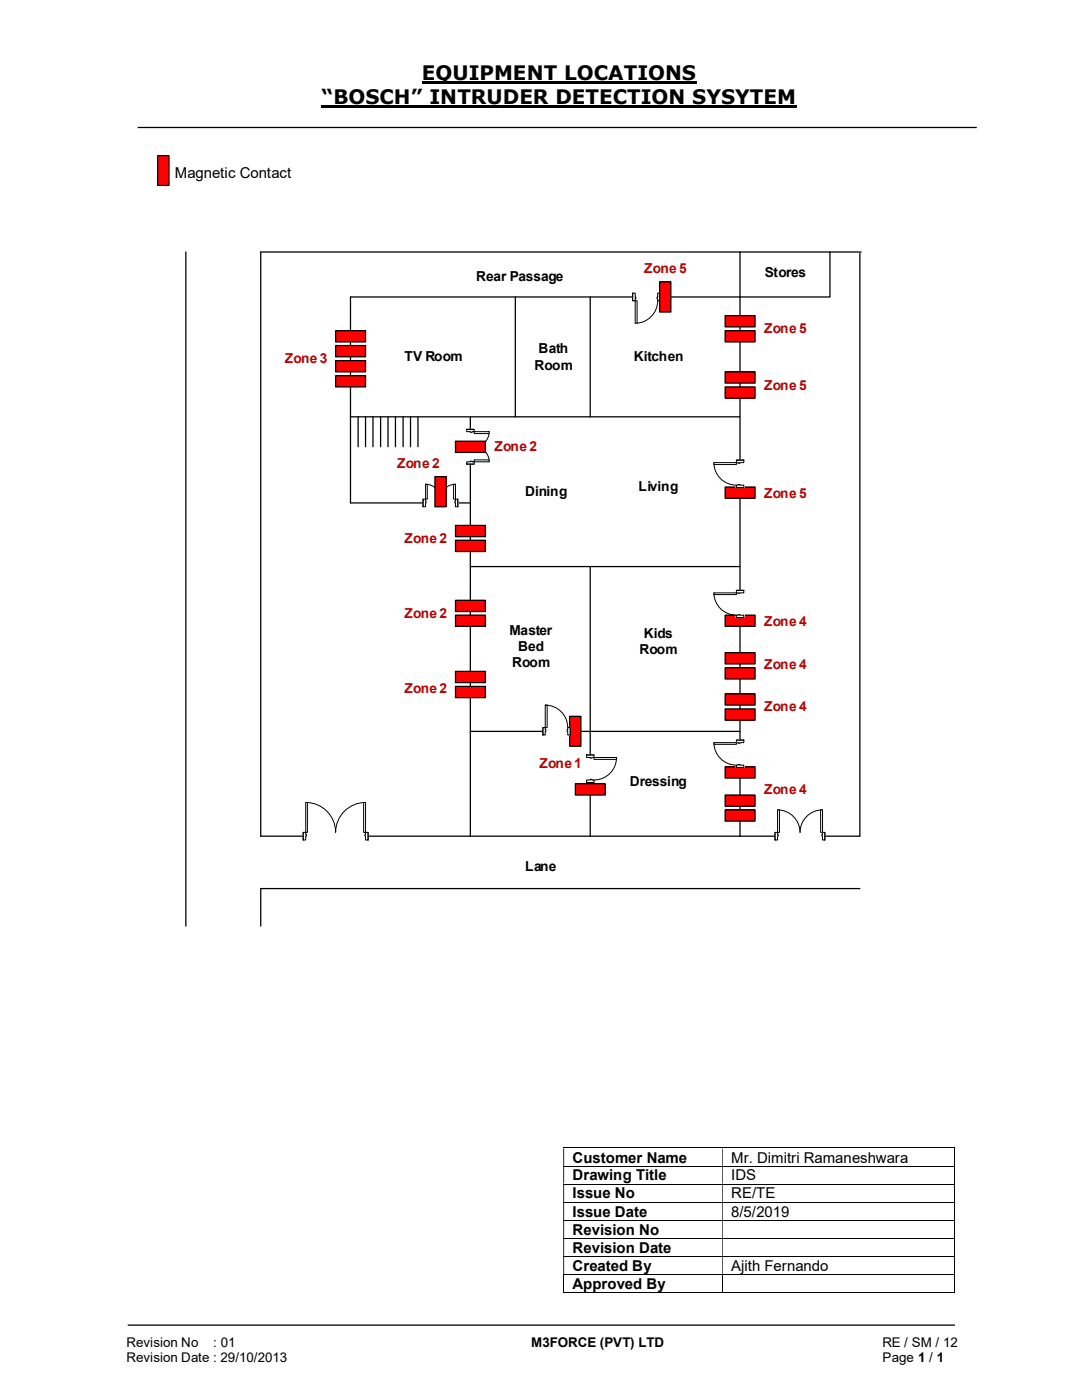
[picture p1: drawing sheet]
<svg xmlns="http://www.w3.org/2000/svg" width="216mm" height="279mm" viewBox="0 0 216 279" stroke-linecap="round" stroke-linejoin="round" font-family="sans-serif">
<path d="M84.2 16.5h54.8M64.2 21.3h94.8" fill="none" stroke="#000" stroke-width=".42"/>
<path d="M27.5 25.4h167.4M25.5 264.5h165" fill="none" stroke="#000" stroke-width=".25"/>
<path d="M31.5 31.1h2.2v5.9h-2.2z" fill-rule="evenodd" fill="#f00"/>
<path d="M31.5 31.1h2.2v5.9h-2.2z" fill="none" stroke="#000" stroke-width=".24"/>
<g fill="none" stroke="#000" stroke-width=".2">
<path d="M112.4 229.1h78.1M112.4 232.7h78.1M112.4 236.3h78.1M112.4 239.9h78.1M190.5 229.2v3.5M190.5 232.8v3.4M190.5 236.4v3.5M112.4 243.5h78.1M112.4 247.1h78.1M112.4 250.7h78.1M112.4 254.3h78.1M112.4 258h31.7"/>
<path d="M112.5 254.4v3.6M144.2 254.4v3.6M144.2 258h46.3M190.5 240v3.5M190.5 243.6v3.5M190.5 247.2v3.5M190.5 250.8v3.5M190.5 254.4v3.6"/>
</g>
<g fill="#000">
<path d="M190.5 229h.1v.2h-.1zM112.4 229.2h.2v3.5h-.2zM144.1 229.2h.1v3.5h-.1z" fill-rule="evenodd"/>
<path d="M190.5 232.7l.1 .1zM112.4 232.8h.2v3.4h-.2zM144.1 232.8h.1v3.4h-.1z" fill-rule="evenodd"/>
<path d="M190.5 236.2h.1v.2h-.1zM112.4 236.4h.2v3.5h-.2zM144.1 236.4h.1v3.5h-.1z" fill-rule="evenodd"/>
<path d="M190.5 239.9h.1v.1h-.1zM112.4 240h.2v3.5h-.2zM144.1 240h.1v3.5h-.1z" fill-rule="evenodd"/>
<path d="M190.5 243.5h.1v.1h-.1zM112.4 243.6h.2v3.5h-.2zM144.1 243.6h.1v3.5h-.1z" fill-rule="evenodd"/>
<path d="M190.5 247.1l.1 .1zM112.4 247.2h.2v3.5h-.2zM144.1 247.2h.1v3.5h-.1z" fill-rule="evenodd"/>
<path d="M190.5 250.7h.1v.1h-.1zM112.4 250.8h.2v3.5h-.2zM144.1 250.8h.1v3.5h-.1z" fill-rule="evenodd"/>
</g>
<path d="M190.5 254.3h.1v.1h-.1zM190.5 257.9l.1 .1z" fill="#000"/>
<path d="M147.7 50.3h17.9v9h-17.9z" fill="#fff"/>
<g fill="none" stroke="#000" stroke-width=".25">
<path d="M37.1 50.3v134.5M69.9 59.3h77.8M102.8 59.3v23.9M117.8 59.3v23.9M147.7 50.3h17.9v9h-17.9zM147.7 50.3h-95.7v116.6M165.6 50.3h6.2M171.6 50.5v116.4M69.9 83.2h77.8M78.9 83.2v6M69.9 100.4h24M93.9 113.1h53.8"/>
<path d="M117.8 113.1v53.8M93.9 146h53.8M52 177.3v7.5M93.9 166.9h53.8"/>
</g>
<path d="M114.8 156.4h6v2.3h-6z" fill-rule="evenodd" fill="#f00"/>
<path d="M147.7 59.3v107.6h23.9M93.9 83.2v83.7h-41.9M114.8 156.4h6v2.3h-6zM52 177.3h119.6" fill="none" stroke="#000" stroke-width=".25"/>
<path d="M144.7 153h6v2.3h-6z" fill-rule="evenodd" fill="#f00"/>
<path d="M144.7 153h6v2.3h-6z" fill="none" stroke="#000" stroke-width=".25"/>
<path d="M117 150.7h1.6v5.5h-1.6z" fill-rule="evenodd" fill="#fff"/>
<path d="M117 150.7h1.6v5.5h-1.6z" fill="none" stroke="#fff" stroke-width=".2"/>
<path d="M117.1 150.7h1.4v.5h-1.4zM117.1 155.7v.5h1.4v-.5z" fill-rule="evenodd" fill="#fff"/>
<path d="M117.8 151.2h-.7v-.5h1.4v.5h-.3M117.8 155.7h-.7v.5h1.4v-.5h-.3" fill="none" stroke="#000" stroke-width=".2"/>
<path d="M117.8 151.2h.4v.1h-.4zM117.8 155.5v.2h.4v-.2z" fill-rule="evenodd" fill="#fff"/>
<path d="M117.1 150.7h1.4M117.1 156.2h1.4M117.8 151.2v.1h.4v-.1M117.8 155.7v-.2h.4v.2M123 151.2a4.5 4.5 0 0 1-4.5 4.5" fill="none" stroke="#000" stroke-width=".2"/>
<path d="M118.5 151.2h4.5v.4h-4.5z" fill="#fff"/>
<path d="M118.5 151.2h4.5v.4h-4.5z" fill="none" stroke="#000" stroke-width=".2"/>
<path d="M144.7 130.3h6v2.2h-6z" fill-rule="evenodd" fill="#f00"/>
<path d="M144.7 130.3h6v2.2h-6z" fill="none" stroke="#000" stroke-width=".25"/>
<path d="M144.7 133.3h6v2.2h-6z" fill-rule="evenodd" fill="#f00"/>
<path d="M144.7 133.3h6v2.2h-6z" fill="none" stroke="#000" stroke-width=".25"/>
<path d="M144.7 138.5h6v2.2h-6z" fill-rule="evenodd" fill="#f00"/>
<path d="M144.7 138.5h6v2.2h-6z" fill="none" stroke="#000" stroke-width=".25"/>
<path d="M144.7 141.5h6v2.2h-6z" fill-rule="evenodd" fill="#f00"/>
<path d="M144.7 141.5h6v2.2h-6z" fill="none" stroke="#000" stroke-width=".25"/>
<path d="M144.7 122.8h6v2.2h-6z" fill-rule="evenodd" fill="#f00"/>
<path d="M144.7 122.8h6v2.2h-6z" fill="none" stroke="#000" stroke-width=".25"/>
<path d="M144.7 63h6v2.2h-6z" fill-rule="evenodd" fill="#f00"/>
<path d="M144.7 63h6v2.2h-6z" fill="none" stroke="#000" stroke-width=".25"/>
<path d="M144.7 66h6v2.2h-6z" fill-rule="evenodd" fill="#f00"/>
<path d="M144.7 66h6v2.2h-6z" fill="none" stroke="#000" stroke-width=".25"/>
<path d="M144.7 74.2h6v2.3h-6z" fill-rule="evenodd" fill="#f00"/>
<path d="M144.7 74.2h6v2.3h-6z" fill="none" stroke="#000" stroke-width=".25"/>
<path d="M144.7 77.2h6v2.3h-6z" fill-rule="evenodd" fill="#f00"/>
<path d="M144.7 77.2h6v2.3h-6z" fill="none" stroke="#000" stroke-width=".25"/>
<path d="M113.7 143h2.2v5.9h-2.2z" fill="#f00"/>
<path d="M113.7 143h2.2v5.9h-2.2z" fill="none" stroke="#000" stroke-width=".25"/>
<path d="M108.3 145.2h5.5v1.5h-5.5z" fill="#fff"/>
<path d="M108.3 145.2h5.5v1.5h-5.5z" fill="none" stroke="#fff" stroke-width=".2"/>
<path d="M108.3 145.2h.5v1.5h-.5zM113.3 145.2v1.5h.5v-1.5z" fill-rule="evenodd" fill="#fff"/>
<path d="M108.8 145.6v-.4h-.5v1.5h.5v-.7M113.3 145.6v-.4h.5v1.5h-.5v-.7" fill="none" stroke="#000" stroke-width=".2"/>
<path d="M108.8 145.6h.1v.4h-.1zM113.2 145.6v.4h.1v-.4z" fill-rule="evenodd" fill="#fff"/>
<path d="M108.3 145.2v1.5M108.8 140.7a4.5 4.5 0 0 1 4.5 4.5M108.8 145.6h.1v.4h-.1M113.3 145.6h-.1v.4h.1M113.8 145.2v1.5" fill="none" stroke="#000" stroke-width=".2"/>
<path d="M108.8 140.7h.4v4.5h-.4z" fill-rule="evenodd" fill="#fff"/>
<path d="M108.8 140.7h.4v4.5h-.4z" fill="none" stroke="#000" stroke-width=".2"/>
<path d="M146.9 117.8h1.6v5.5h-1.6z" fill-rule="evenodd" fill="#fff"/>
<path d="M146.9 117.8h1.6v5.5h-1.6z" fill="none" stroke="#fff" stroke-width=".2"/>
<path d="M146.9 117.8v.5h1.5v-.5zM146.9 122.8h1.5v.5h-1.5z" fill-rule="evenodd" fill="#fff"/>
<path d="M147.3 118.3h-.4v-.5h1.5v.5h-.7M147.3 122.8h-.4v.5h1.5v-.5h-.7" fill="none" stroke="#000" stroke-width=".2"/>
<path d="M147.3 118.3l.4 .1zM147.3 122.7l.4 .1z" fill-rule="evenodd" fill="#fff"/>
<path d="M142.5 118.3a4.5 4.5 0 0 0 4.4 4.5M146.9 117.8h1.5M147.3 118.3h.4M146.9 123.3h1.5M147.3 122.8h.4" fill="none" stroke="#000" stroke-width=".2"/>
<path d="M142.5 118.3h4.4v.4h-4.4z" fill="#fff"/>
<path d="M142.5 118.3h4.4v.4h-4.4z" fill="none" stroke="#000" stroke-width=".2"/>
<path d="M144.7 97.2h6v2.2h-6z" fill-rule="evenodd" fill="#f00"/>
<path d="M144.7 97.2h6v2.2h-6z" fill="none" stroke="#000" stroke-width=".25"/>
<path d="M146.9 91.8h1.6v5.5h-1.6z" fill-rule="evenodd" fill="#fff"/>
<path d="M146.9 91.8h1.6v5.5h-1.6z" fill="none" stroke="#fff" stroke-width=".2"/>
<path d="M146.9 91.8v.5h1.5v-.5zM146.9 96.8h1.5v.5h-1.5z" fill-rule="evenodd" fill="#fff"/>
<path d="M147.3 92.3h-.4v-.5h1.5v.5h-.7M147.3 96.8h-.4v.5h1.5v-.5h-.7" fill="none" stroke="#000" stroke-width=".2"/>
<path d="M147.3 92.3v.2h.4v-.2zM147.3 96.7h.4v.1h-.4z" fill-rule="evenodd" fill="#fff"/>
<path d="M142.5 92.3a4.5 4.5 0 0 0 4.4 4.5M146.9 91.8h1.5M146.9 97.3h1.5M147.3 92.3v.2h.4v-.2M147.3 96.8v-.1h.4v.1" fill="none" stroke="#000" stroke-width=".2"/>
<path d="M142.5 92.3h4.4v.4h-4.4z" fill="#fff"/>
<path d="M142.5 92.3h4.4v.4h-4.4z" fill="none" stroke="#000" stroke-width=".2"/>
<path d="M71.5 83.2v6M72.9 83.2v6M74.4 83.2v6M75.9 83.2v6M77.4 83.2v6M80.4 83.2v6M81.9 83.2v6M83.4 83.2v6" fill="none" stroke="#000" stroke-width=".25"/>
<path d="M84.4 99.6h7v1.6h-7z" fill="#fff"/>
<path d="M84.4 99.6h7v1.6h-7z" fill="none" stroke="#fff" stroke-width=".2"/>
<path d="M90.9 99.6v1.5h.5v-1.5zM84.4 99.6h.5v1.5h-.5z" fill-rule="evenodd" fill="#fff"/>
<path d="M84.9 100v-.4h-.5v1.5h.5v-.7M90.9 100v-.4h.5v1.5h-.5v-.7" fill="none" stroke="#000" stroke-width=".2"/>
<path d="M90.8 100v.4h.1v-.4zM84.9 100l.1 .4z" fill-rule="evenodd" fill="#fff"/>
<path d="M84.4 99.6v1.5M84.9 100v.4M84.9 96.6a2.95 2.95 0 0 1 3 3 2.98 2.98 0 0 1 3-3M90.9 100h-.1v.4h.1M91.4 99.6v1.5" fill="none" stroke="#000" stroke-width=".2"/>
<path d="M84.9 96.6h.4v3h-.4z" fill-rule="evenodd" fill="#fff"/>
<path d="M84.9 96.6h.4v3h-.4z" fill="none" stroke="#000" stroke-width=".2"/>
<path d="M90.5 96.6h.4v3h-.4z" fill-rule="evenodd" fill="#fff"/>
<path d="M90.5 96.6h.4v3h-.4z" fill="none" stroke="#000" stroke-width=".2"/>
<path d="M93.1 85.7h1.6v6.9h-1.6z" fill-rule="evenodd" fill="#fff"/>
<path d="M93.1 85.7h1.6v6.9h-1.6z" fill="none" stroke="#fff" stroke-width=".2"/>
<path d="M93.1 92.2v.4h1.5v-.4zM93.1 85.7h1.5v.4h-1.5z" fill-rule="evenodd" fill="#fff"/>
<path d="M93.9 92.2h-.8v.4h1.5v-.4h-.4M93.9 86.1h-.8v-.4h1.5v.4h-.4" fill="none" stroke="#000" stroke-width=".2"/>
<path d="M93.9 92v.2h.3v-.2zM93.9 86.1h.3v.2h-.3z" fill-rule="evenodd" fill="#fff"/>
<path d="M93.1 92.6h1.5M93.1 85.7h1.5M93.9 92.2v-.2h.3v.2M93.9 86.1v.2h.3v-.2M97.6 86.1a3 3 0 0 1-3 3.1 3 3 0 0 1 3 3" fill="none" stroke="#000" stroke-width=".2"/>
<path d="M94.6 86.1h3v.4h-3z" fill="#fff"/>
<path d="M94.6 86.1h3v.4h-3z" fill="none" stroke="#000" stroke-width=".2"/>
<path d="M94.6 91.8h3v.4h-3z" fill="#fff"/>
<path d="M94.6 91.8h3v.4h-3z" fill="none" stroke="#000" stroke-width=".2"/>
<path d="M69.9 59.3v41.1" fill="none" stroke="#000" stroke-width=".25"/>
<path d="M67 72h5.9v2.2h-5.9z" fill-rule="evenodd" fill="#f00"/>
<path d="M67 72h5.9v2.2h-5.9z" fill="none" stroke="#000" stroke-width=".25"/>
<path d="M67 75h5.9v2.2h-5.9z" fill-rule="evenodd" fill="#f00"/>
<path d="M67 75h5.9v2.2h-5.9z" fill="none" stroke="#000" stroke-width=".25"/>
<path d="M67 66h5.9v2.2h-5.9z" fill-rule="evenodd" fill="#f00"/>
<path d="M67 66h5.9v2.2h-5.9z" fill="none" stroke="#000" stroke-width=".25"/>
<path d="M67 69h5.9v2.2h-5.9z" fill-rule="evenodd" fill="#f00"/>
<path d="M67 69h5.9v2.2h-5.9z" fill="none" stroke="#000" stroke-width=".25"/>
<path d="M86.8 95.1h2.2v6h-2.2z" fill="#f00"/>
<path d="M86.8 95.1h2.2v6h-2.2z" fill="none" stroke="#000" stroke-width=".25"/>
<path d="M90.9 88.1h6v2.2h-6z" fill-rule="evenodd" fill="#f00"/>
<path d="M90.9 88.1h6v2.2h-6z" fill="none" stroke="#000" stroke-width=".25"/>
<path d="M154.6 166.1h10v1.6h-10z" fill="#fff"/>
<path d="M154.6 166.1h10v1.6h-10z" fill="none" stroke="#fff" stroke-width=".2"/>
<path d="M164.1 166.1v1.5h.5v-1.5zM154.6 166.1h.6v1.5h-.6z" fill-rule="evenodd" fill="#fff"/>
<path d="M155.2 166.5v-.4h-.6v1.5h.6v-.7M164.1 166.5v-.4h.5v1.5h-.5v-.7" fill="none" stroke="#000" stroke-width=".2"/>
<path d="M164 166.5v.4h.1v-.4zM155.2 166.5h.1v.4h-.1z" fill-rule="evenodd" fill="#fff"/>
<path d="M154.6 166.1v1.5M155.2 166.5h.1v.4h-.1M155.2 161.6a4.5 4.5 0 0 1 4.4 4.5 4.5 4.5 0 0 1 4.5-4.5M164.1 166.5h-.1v.4h.1M164.6 166.1v1.5" fill="none" stroke="#000" stroke-width=".2"/>
<path d="M155.2 161.6h.3v4.5h-.3z" fill-rule="evenodd" fill="#fff"/>
<path d="M155.2 161.6h.3v4.5h-.3z" fill="none" stroke="#000" stroke-width=".2"/>
<path d="M163.7 161.6h.4v4.5h-.4z" fill-rule="evenodd" fill="#fff"/>
<path d="M163.7 161.6h.4v4.5h-.4z" fill="none" stroke="#000" stroke-width=".2"/>
<path d="M60.5 166.1h12.9v1.6h-12.9z" fill="#fff"/>
<path d="M60.5 166.1h12.9v1.6h-12.9z" fill="none" stroke="#fff" stroke-width=".2"/>
<path d="M72.9 166.1v1.5h.5v-1.5zM60.5 166.1h.5v1.5h-.5z" fill-rule="evenodd" fill="#fff"/>
<path d="M61 166.5v-.4h-.5v1.5h.5v-.7M72.9 166.5v-.4h.5v1.5h-.5v-.7" fill="none" stroke="#000" stroke-width=".2"/>
<path d="M72.8 166.5v.4h.1v-.4zM61 166.5h.1v.4h-.1z" fill-rule="evenodd" fill="#fff"/>
<path d="M60.5 166.1v1.5M61 166.5h.1v.4h-.1M61 160.1a6 6 0 0 1 6 6 6 6 0 0 1 5.9-6M72.9 166.5h-.1v.4h.1M73.4 166.1v1.5" fill="none" stroke="#000" stroke-width=".2"/>
<path d="M61 160.1h.3v6h-.3z" fill-rule="evenodd" fill="#fff"/>
<path d="M61 160.1h.3v6h-.3z" fill="none" stroke="#000" stroke-width=".2"/>
<path d="M72.6 160.1h.3v6h-.3z" fill-rule="evenodd" fill="#fff"/>
<path d="M72.6 160.1h.3v6h-.3z" fill="none" stroke="#000" stroke-width=".2"/>
<path d="M146.9 147.7h1.6v5.5h-1.6z" fill-rule="evenodd" fill="#fff"/>
<path d="M146.9 147.7h1.6v5.5h-1.6z" fill="none" stroke="#fff" stroke-width=".2"/>
<path d="M146.9 147.7v.5h1.5v-.5zM146.9 152.7h1.5v.5h-1.5z" fill-rule="evenodd" fill="#fff"/>
<path d="M147.3 148.2h-.4v-.5h1.5v.5h-.7M147.3 152.7h-.4v.5h1.5v-.5h-.7" fill="none" stroke="#000" stroke-width=".2"/>
<path d="M147.3 148.2v.1h.4v-.1zM147.3 152.6h.4v.1h-.4z" fill-rule="evenodd" fill="#fff"/>
<path d="M142.5 148.2a4.5 4.5 0 0 0 4.4 4.5M146.9 147.7h1.5M146.9 153.2h1.5M147.3 148.2v.1h.4v-.1M147.3 152.7v-.1h.4v.1" fill="none" stroke="#000" stroke-width=".2"/>
<path d="M142.5 148.2h4.4v.3h-4.4z" fill="#fff"/>
<path d="M142.5 148.2h4.4v.3h-4.4z" fill="none" stroke="#000" stroke-width=".2"/>
<path d="M144.7 158.7h6v2.2h-6z" fill-rule="evenodd" fill="#f00"/>
<path d="M144.7 158.7h6v2.2h-6z" fill="none" stroke="#000" stroke-width=".25"/>
<path d="M144.7 161.6h6v2.3h-6z" fill-rule="evenodd" fill="#f00"/>
<path d="M144.7 161.6h6v2.3h-6z" fill="none" stroke="#000" stroke-width=".25"/>
<path d="M126.2 58.5h5.5v1.6h-5.5z" fill="#fff"/>
<path d="M126.2 58.5h5.5v1.6h-5.5z" fill="none" stroke="#fff" stroke-width=".2"/>
<path d="M126.2 58.5v1.5h.5v-1.5zM131.2 58.5h.5v1.5h-.5z" fill-rule="evenodd" fill="#fff"/>
<path d="M126.7 59.3v-.8h-.5v1.5h.5v-.4M131.2 59.3v-.8h.5v1.5h-.5v-.4" fill="none" stroke="#000" stroke-width=".2"/>
<path d="M126.7 59.3v.3h.2v-.3zM131.1 59.3h.1v.3h-.1z" fill-rule="evenodd" fill="#fff"/>
<path d="M126.2 58.5v1.5M126.7 59.3h.2v.3h-.2M131.2 59.3h-.1v.3h.1M131.7 58.5v1.5M131.2 60a4.5 4.5 0 0 1-4.5 4.5" fill="none" stroke="#000" stroke-width=".2"/>
<path d="M126.7 60h.4v4.5h-.4z" fill-rule="evenodd" fill="#fff"/>
<path d="M126.7 60h.4v4.5h-.4z" fill="none" stroke="#000" stroke-width=".2"/>
<path d="M131.6 56.3h2.3v6h-2.3z" fill="#f00"/>
<path d="M131.6 56.3h2.3v6h-2.3z" fill="none" stroke="#000" stroke-width=".25"/>
<path d="M90.9 104.9h6v2.2h-6z" fill-rule="evenodd" fill="#f00"/>
<path d="M90.9 104.9h6v2.2h-6z" fill="none" stroke="#000" stroke-width=".25"/>
<path d="M90.9 107.8h6v2.3h-6z" fill-rule="evenodd" fill="#f00"/>
<path d="M90.9 107.8h6v2.3h-6z" fill="none" stroke="#000" stroke-width=".25"/>
<path d="M90.9 119.8h6v2.2h-6z" fill-rule="evenodd" fill="#f00"/>
<path d="M90.9 119.8h6v2.2h-6z" fill="none" stroke="#000" stroke-width=".25"/>
<path d="M90.9 122.8h6v2.2h-6z" fill-rule="evenodd" fill="#f00"/>
<path d="M90.9 122.8h6v2.2h-6z" fill="none" stroke="#000" stroke-width=".25"/>
<path d="M90.9 134h6v2.2h-6z" fill-rule="evenodd" fill="#f00"/>
<path d="M90.9 134h6v2.2h-6z" fill="none" stroke="#000" stroke-width=".25"/>
<path d="M90.9 137h6v2.2h-6z" fill-rule="evenodd" fill="#f00"/>
<path d="M90.9 137h6v2.2h-6z" fill="none" stroke="#000" stroke-width=".25"/>
<g font-size="4">
<text x="84.2" y="16">EQUIPMENT LOCATIONS</text>
<text x="64.2" y="20.8">“BOSCH” INTRUDER DETECTION SYSYTEM</text>
</g>
<g font-size="3">
<text x="34.9" y="35.5">Magnetic Contact</text>
<text x="114.3" y="232">Customer Name</text>
<text x="145.9" y="232">Mr. Dimitri Ramaneshwara</text>
<text x="114.3" y="235.6">Drawing Title</text>
<text x="114.3" y="239.2">Issue No</text>
<text x="145.9" y="235.6">IDS</text>
<text x="145.9" y="239.2">RE/TE</text>
<text x="114.3" y="242.8">Issue Date</text>
<text x="145.9" y="242.8">8/5/2019</text>
<text x="114.3" y="246.4">Revision No</text>
<text x="114.3" y="250">Revision Date</text>
<text x="114.3" y="253.6">Created By</text>
<text x="114.3" y="257.2">Approved By</text>
<text x="145.9" y="253.6">Ajith Fernando</text>
</g>
<g font-size="2.7">
<text x="95" y="56.2">Rear Passage</text>
<text x="152.6" y="55.2">Stores</text>
<text x="107.5" y="70.5">Bath</text>
<text x="80.7" y="72.1">TV Room</text>
<text x="106.7" y="73.7">Room</text>
<text x="126.5" y="72.1">Kitchen</text>
<text x="104.8" y="99.1">Dining</text>
<text x="127.4" y="98">Living</text>
<text x="101.6" y="126.7">Master</text>
<text x="103.4" y="130">Bed</text>
<text x="127.6" y="130.5">Room</text>
<text x="128.5" y="127.3">Kids</text>
<text x="102.2" y="133.1">Room</text>
<text x="125.7" y="156.8">Dressing</text>
<text x="104.8" y="173.8">Lane</text>
<text x="25.2" y="268.8">Revision No</text>
<text x="42.6" y="268.8">: 01</text>
<text x="106" y="268.8">M3FORCE (PVT) LTD</text>
<text x="176.1" y="268.8">RE / SM / 12</text>
<text x="25.2" y="271.8">Revision Date : 29/10/2013</text>
<text x="176.1" y="271.8">Page 1 / 1</text>
</g>
<g font-size="2.7" fill="#c00000">
<text x="128.6" y="54.5">Zone 5</text>
<text x="152.5" y="66.5">Zone 5</text>
<text x="56.8" y="72.5">Zone 3</text>
<text x="152.5" y="77.8">Zone 5</text>
<text x="79.2" y="93.4">Zone 2</text>
<text x="98.7" y="90.1">Zone 2</text>
<text x="152.5" y="99.4">Zone 5</text>
<text x="80.7" y="108.3">Zone 2</text>
<text x="80.7" y="123.3">Zone 2</text>
<text x="152.5" y="124.9">Zone 4</text>
<text x="152.5" y="133.4">Zone 4</text>
<text x="80.7" y="138.2">Zone 2</text>
<text x="152.5" y="142">Zone 4</text>
<text x="107.7" y="153.2">Zone 1</text>
<text x="152.5" y="158.5">Zone 4</text>
</g>
</svg>
